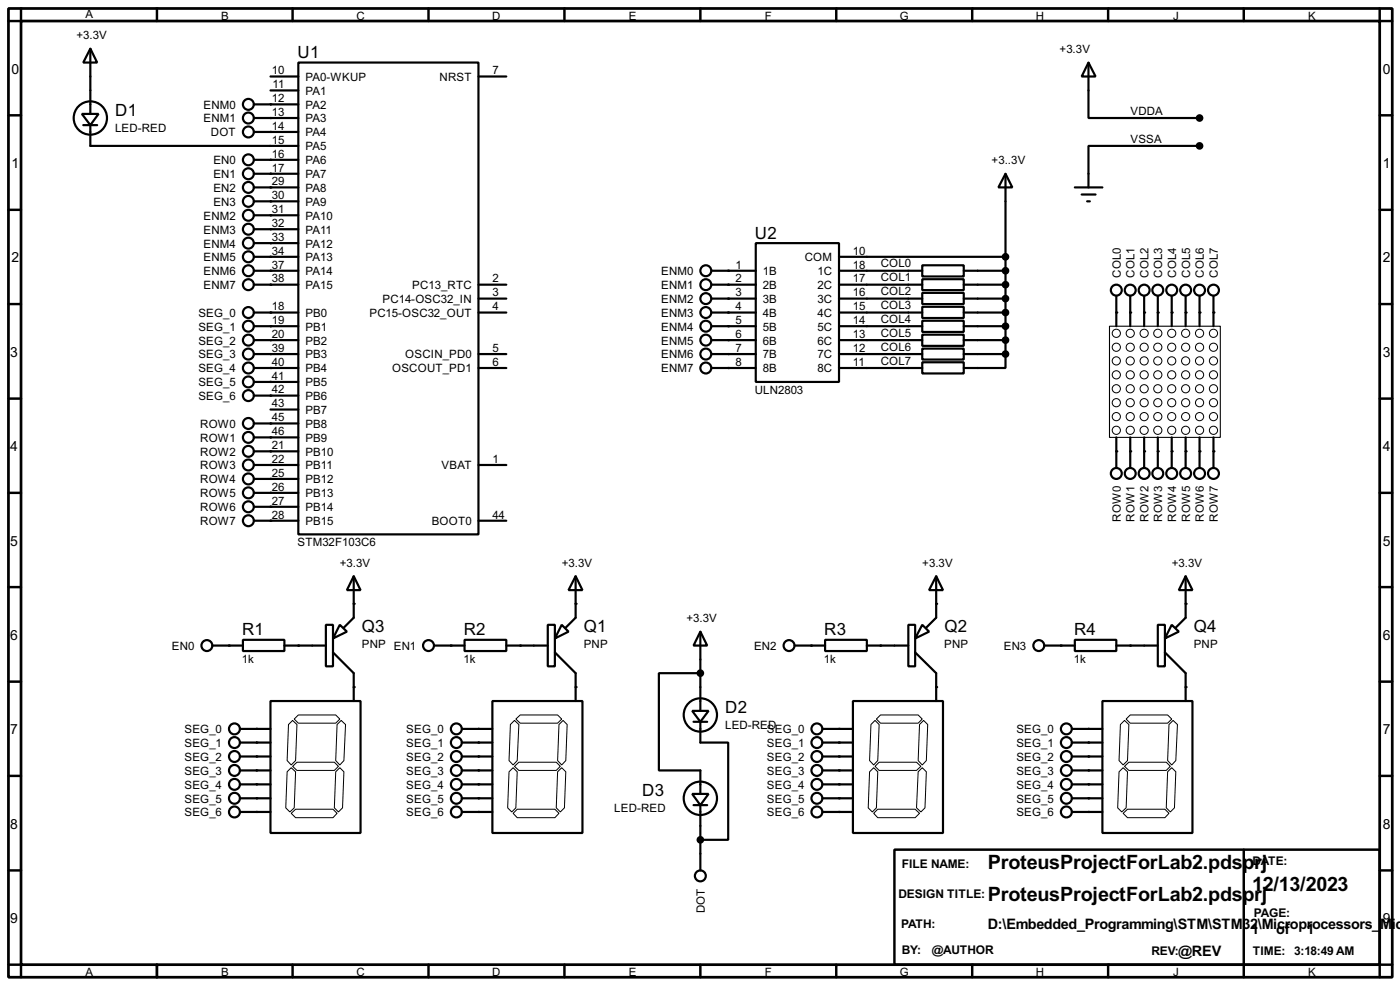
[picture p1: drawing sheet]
<svg xmlns="http://www.w3.org/2000/svg" width="256mm" height="180mm" viewBox="0 0 256 180" stroke-linecap="round" stroke-linejoin="round" font-family="sans-serif">
<path d="M1.6 1.6h253.5v177.3h-253.5zM3.9 3.9h248.9v172.7h-248.9z" fill="none" stroke="#000" stroke-width=".5"/>
<g fill="none" stroke="#000" stroke-width=".45">
<path d="M3.9 1.6v2.3h-2.3M28.8 1.6v2.3M53.6 1.6v2.3M78.5 1.6v2.3M103.4 1.6v2.3M128.3 1.6v2.3M153.2 1.6v2.3M178.1 1.6v2.3M203 1.6v2.3M227.9 1.6v2.3M252.8 1.6v2.3h2.3M1.6 21.1h2.3"/>
<path d="M1.6 38.4h2.3M252.8 21.1h2.3M252.8 38.4h2.3M1.6 55.7h2.3M252.8 55.7h2.3M1.6 73h2.3M252.8 73h2.3M1.6 90.2h2.3M252.8 90.2h2.3M1.6 107.5h2.3M252.8 107.5h2.3M1.6 124.8h2.3"/>
<path d="M252.8 124.8h2.3M1.6 142h2.3M1.6 159.3h2.3M163.9 155.5h88.9v21.1h-88.9zM227.9 155.5v23.4M252.8 142h2.3M252.8 159.3h2.3M1.6 176.6h2.3v2.3M28.8 176.6v2.3M53.6 176.6v2.3M78.5 176.6v2.3M103.4 176.6v2.3"/>
<path d="M128.3 176.6v2.3M153.2 176.6v2.3M178.1 176.6v2.3M203 176.6v2.3M255.1 176.6h-2.3v2.3"/>
</g>
<g fill="#000">
<circle cx="49.6" cy="19.1" r=".2"/>
<circle cx="49.6" cy="34.3" r=".2"/>
<circle cx="49.6" cy="39.4" r=".2"/>
<circle cx="49.6" cy="21.6" r=".2"/>
<circle cx="49.6" cy="24.2" r=".2"/>
<circle cx="49.6" cy="29.3" r=".2"/>
<circle cx="49.6" cy="31.8" r=".2"/>
<circle cx="49.6" cy="36.9" r=".2"/>
<circle cx="49.6" cy="57.2" r=".2"/>
<circle cx="49.6" cy="59.7" r=".2"/>
<circle cx="49.6" cy="49.6" r=".2"/>
<circle cx="49.6" cy="42" r=".2"/>
<circle cx="49.6" cy="44.5" r=".2"/>
<circle cx="49.6" cy="52.1" r=".2"/>
<circle cx="49.6" cy="47" r=".2"/>
<circle cx="133.4" cy="57.2" r=".2"/>
<circle cx="133.4" cy="49.6" r=".2"/>
<circle cx="133.4" cy="54.7" r=".2"/>
<circle cx="133.4" cy="59.7" r=".2"/>
<circle cx="133.4" cy="52.1" r=".2"/>
<circle cx="204.5" cy="57.2" r=".2"/>
<circle cx="207.1" cy="57.2" r=".2"/>
<circle cx="209.6" cy="57.2" r=".2"/>
<circle cx="212.1" cy="57.2" r=".2"/>
<circle cx="214.7" cy="57.2" r=".2"/>
<circle cx="217.2" cy="57.2" r=".2"/>
<circle cx="219.8" cy="57.2" r=".2"/>
<circle cx="222.3" cy="57.2" r=".2"/>
<circle cx="49.6" cy="69.9" r=".2"/>
<circle cx="49.6" cy="77.5" r=".2"/>
<circle cx="49.6" cy="62.3" r=".2"/>
<circle cx="49.6" cy="67.4" r=".2"/>
<circle cx="49.6" cy="72.4" r=".2"/>
<circle cx="49.6" cy="64.8" r=".2"/>
<circle cx="133.4" cy="67.4" r=".2"/>
<circle cx="133.4" cy="64.8" r=".2"/>
<circle cx="133.4" cy="62.3" r=".2"/>
<circle cx="49.6" cy="95.3" r=".2"/>
<circle cx="49.6" cy="85.1" r=".2"/>
<circle cx="49.6" cy="87.7" r=".2"/>
<circle cx="49.6" cy="90.2" r=".2"/>
<circle cx="49.6" cy="80.1" r=".2"/>
<circle cx="49.6" cy="82.6" r=".2"/>
<circle cx="49.6" cy="92.8" r=".2"/>
<circle cx="204.5" cy="82.6" r=".2"/>
<circle cx="207.1" cy="82.6" r=".2"/>
<circle cx="209.6" cy="82.6" r=".2"/>
<circle cx="212.1" cy="82.6" r=".2"/>
<circle cx="214.7" cy="82.6" r=".2"/>
<circle cx="217.2" cy="82.6" r=".2"/>
<circle cx="219.8" cy="82.6" r=".2"/>
<circle cx="222.3" cy="82.6" r=".2"/>
<circle cx="42" cy="118.2" r=".2"/>
<circle cx="54.7" cy="118.2" r=".2"/>
<circle cx="64.8" cy="110.5" r=".2"/>
<circle cx="82.6" cy="118.2" r=".2"/>
<circle cx="95.3" cy="118.2" r=".2"/>
<circle cx="105.5" cy="110.5" r=".2"/>
<circle cx="148.6" cy="118.2" r=".2"/>
<circle cx="161.3" cy="118.2" r=".2"/>
<circle cx="171.5" cy="110.5" r=".2"/>
<circle cx="194.4" cy="118.2" r=".2"/>
<circle cx="207.1" cy="118.2" r=".2"/>
<circle cx="217.2" cy="110.5" r=".2"/>
<circle cx="47" cy="133.4" r=".2"/>
<circle cx="47" cy="135.9" r=".2"/>
<circle cx="47" cy="138.5" r=".2"/>
<circle cx="64.8" cy="125.8" r=".2"/>
<circle cx="87.7" cy="133.4" r=".2"/>
<circle cx="87.7" cy="138.5" r=".2"/>
<circle cx="87.7" cy="135.9" r=".2"/>
<circle cx="105.5" cy="125.8" r=".2"/>
<circle cx="153.7" cy="133.4" r=".2"/>
<circle cx="153.7" cy="138.5" r=".2"/>
<circle cx="153.7" cy="135.9" r=".2"/>
<circle cx="171.5" cy="125.8" r=".2"/>
<circle cx="199.4" cy="133.4" r=".2"/>
<circle cx="199.4" cy="138.5" r=".2"/>
<circle cx="199.4" cy="135.9" r=".2"/>
<circle cx="217.2" cy="125.8" r=".2"/>
<circle cx="47" cy="143.6" r=".2"/>
<circle cx="47" cy="141" r=".2"/>
<circle cx="47" cy="148.6" r=".2"/>
<circle cx="47" cy="146.1" r=".2"/>
<circle cx="87.7" cy="141" r=".2"/>
<circle cx="87.7" cy="143.6" r=".2"/>
<circle cx="87.7" cy="146.1" r=".2"/>
<circle cx="87.7" cy="148.6" r=".2"/>
<circle cx="153.7" cy="141" r=".2"/>
<circle cx="153.7" cy="143.6" r=".2"/>
<circle cx="153.7" cy="146.1" r=".2"/>
<circle cx="153.7" cy="148.6" r=".2"/>
<circle cx="199.4" cy="141" r=".2"/>
<circle cx="199.4" cy="143.6" r=".2"/>
<circle cx="199.4" cy="146.1" r=".2"/>
<circle cx="199.4" cy="148.6" r=".2"/>
</g>
<g fill="none" stroke="#000" stroke-width=".4">
<path d="M16.6 8.9l1.2 2.6h-2.5zM16.6 8.9v12M46.5 19.1h8.2M49.6 14h5.1M49.6 16.6h5.1M54.7 11.5h33v86.3h-33zM87.7 14h5.1M199.4 11.5l1.3 2.5h-2.5zM199.4 11.5v10.1h20.4M15 20.9h3.1l-1.5 2zM15.3 22.9h2.5M16.6 22.9v3.8h38.1"/>
<path d="M46.5 34.3h8.2M46.5 36.9h8.2M46.5 29.3h8.2M46.5 31.8h8.2M46.5 24.2h8.2M46.5 21.6h8.2M46.5 39.4h8.2M184.2 31.8l1.3 2.5h-2.6zM184.2 31.8v33M196.9 34.3h5.1M198.2 35.6h2.5M199.2 36.9h.5"/>
<path d="M219.8 26.7h-20.4v7.6M46.5 49.6h8.2M46.5 52.1h8.2M46.5 57.2h8.2M46.5 59.7h8.2M46.5 47h8.2M46.5 42h8.2M46.5 44.5h8.2M87.7 52.1h5.1M87.7 54.7h5.1M87.7 57.2h5.1M130.4 49.6h8.1"/>
<path d="M130.4 52.1h8.1M130.4 54.7h8.1M130.4 57.2h8.1M130.4 59.7h8.1M138.5 44.5h15.2v25.4h-15.2zM153.7 49.6h15.3M153.7 52.1h15.3M153.7 54.7h15.3M153.7 57.2h15.3M153.7 59.7h15.3M153.7 47h30.5M169 48.6h7.6v2h-7.6z"/>
<path d="M169 51.1h7.6v2h-7.6zM169 53.6h7.6v2.1h-7.6zM169 56.2h7.6v2h-7.6zM169 58.7h7.6v2.1h-7.6zM176.6 49.6h7.6M176.6 52.1h7.6M176.6 54.7h7.6M176.6 57.2h7.6M176.6 59.7h7.6M204.5 54.2v5.5M207.1 54.2v5.5M209.6 54.2v5.5"/>
<path d="M212.1 54.2v5.5M214.7 54.2v5.5M217.2 54.2v5.5M219.8 54.2v5.5M222.3 54.2v5.5M46.5 62.3h8.2M46.5 64.8h8.2M46.5 67.4h8.2M46.5 69.9h8.2M46.5 72.4h8.2M46.5 77.5h8.2M49.6 75h5.1"/>
<path d="M87.7 64.8h5.1M87.7 67.4h5.1M130.4 62.3h8.1M130.4 64.8h8.1M130.4 67.4h8.1M153.7 62.3h15.3M153.7 64.8h15.3M153.7 67.4h15.3M169 61.3h7.6v2h-7.6zM169 63.8h7.6v2h-7.6zM169 66.3h7.6v2.1h-7.6zM176.6 62.3h7.6"/>
<path d="M176.6 64.8h7.6M184.2 64.8v2.6h-7.6M46.5 92.8h8.2M46.5 95.3h8.2M46.5 80.1h8.2M46.5 82.6h8.2M46.5 85.1h8.2M46.5 87.7h8.2M46.5 90.2h8.2M87.7 95.3h5.1M87.7 85.1h5.1M204.5 80.1v5.6"/>
<path d="M207.1 80.1v5.6M209.6 80.1v5.6M212.1 80.1v5.6M214.7 80.1v5.6M217.2 80.1v5.6M219.8 80.1v5.6M222.3 80.1v5.6M38.9 118.2h5.6M44.5 117.1h7.6v2.1h-7.6zM52.1 118.2h7.6M59.7 114.4h1.3v7.6h-1.3zM61 119.4l3.8 3.8v5.1"/>
<path d="M62.3 114.4l1.3 1.2-2.6 1.3zM64.8 105.5l1.3 2.5h-2.5zM64.8 105.5v7.6l-1.8 1.8M79.6 118.2h5.5M85.1 117.1h7.7v2.1h-7.7zM92.8 118.2h7.6M100.4 114.4h1.3v7.6h-1.3zM101.7 119.4l3.8 3.8v5.1M102.9 114.4l1.3 1.2-2.5 1.3zM105.5 105.5l1.2 2.5h-2.5zM105.5 105.5v7.6l-1.8 1.8M128.3 115.6l1.3 2.6h-2.5z"/>
<path d="M128.3 115.6v14.5M145.6 118.2h5.6M151.2 117.1h7.6v2.1h-7.6zM158.8 118.2h7.6M166.4 114.4h1.3v7.6h-1.3zM167.7 119.4l3.8 3.8v5.1M169 114.4l1.2 1.2-2.5 1.3zM171.5 105.5l1.3 2.5h-2.6zM171.5 105.5v7.6l-1.8 1.8M191.3 118.2h5.6M196.9 117.1h7.6v2.1h-7.6zM204.5 118.2h7.6"/>
<path d="M212.1 114.4h1.3v7.6h-1.3zM213.4 119.4l3.8 3.8v5.1M214.7 114.4l1.3 1.2-2.6 1.3zM217.2 105.5l1.3 2.5h-2.5zM217.2 105.5v7.6l-1.8 1.8M44 133.4h5.6M44 135.9h5.6M44 138.5h5.6M49.6 128.3h16.5v24.2h-16.5zM84.6 133.4h5.6M84.6 135.9h5.6M84.6 138.5h5.6"/>
<path d="M90.2 128.3h16.5v24.2h-16.5zM126.8 130.1h3l-1.5 2zM127.1 132.1h2.5M128.3 123.2h-7.6v17.8h7.6v4.3M128.3 132.1v3.8h5.1v17.8h-5.1M150.7 133.4h5.6M150.7 135.9h5.6M150.7 138.5h5.6M156.3 128.3h16.5v24.2h-16.5zM196.4 133.4h5.6M196.4 135.9h5.6M196.4 138.5h5.6"/>
<path d="M202 128.3h16.5v24.2h-16.5zM44 141h5.6M44 143.6h5.6M44 146.1h5.6M44 148.6h5.6M84.6 141h5.6M84.6 143.6h5.6M84.6 146.1h5.6M84.6 148.6h5.6M126.8 145.3h3l-1.5 2.1zM127.1 147.4h2.5M128.3 147.4v11.9"/>
<path d="M150.7 141h5.6M150.7 143.6h5.6M150.7 146.1h5.6M150.7 148.6h5.6M196.4 141h5.6M196.4 143.6h5.6M196.4 146.1h5.6M196.4 148.6h5.6"/>
<circle cx="45.5" cy="19.1" r="1"/>
<circle cx="16.5" cy="21.6" r="3.1"/>
<circle cx="45.5" cy="29.3" r="1"/>
<circle cx="45.5" cy="36.9" r="1"/>
<circle cx="45.5" cy="31.8" r="1"/>
<circle cx="45.5" cy="34.3" r="1"/>
<circle cx="45.5" cy="39.4" r="1"/>
<circle cx="45.5" cy="21.6" r="1"/>
<circle cx="45.5" cy="24.2" r="1"/>
<circle cx="45.5" cy="42" r="1"/>
<circle cx="45.5" cy="47" r="1"/>
<circle cx="45.5" cy="44.5" r="1"/>
<circle cx="45.5" cy="49.6" r="1"/>
<circle cx="45.5" cy="57.2" r="1"/>
<circle cx="45.5" cy="52.1" r="1"/>
<circle cx="45.5" cy="59.7" r="1"/>
<circle cx="129.3" cy="49.6" r="1"/>
<circle cx="129.3" cy="54.7" r="1"/>
<circle cx="129.3" cy="52.1" r="1"/>
<circle cx="129.3" cy="57.2" r="1"/>
<circle cx="129.3" cy="59.7" r="1"/>
<circle cx="204.5" cy="53.1" r="1"/>
<circle cx="207" cy="53.1" r="1"/>
<circle cx="209.6" cy="53.1" r="1"/>
<circle cx="212.1" cy="53.1" r="1"/>
<circle cx="214.6" cy="53.1" r="1"/>
<circle cx="217.2" cy="53.1" r="1"/>
<circle cx="219.7" cy="53.1" r="1"/>
<circle cx="222.3" cy="53.1" r="1"/>
<circle cx="45.5" cy="69.9" r="1"/>
<circle cx="45.5" cy="67.4" r="1"/>
<circle cx="45.5" cy="62.3" r="1"/>
<circle cx="45.5" cy="64.8" r="1"/>
<circle cx="45.5" cy="77.5" r="1"/>
<circle cx="45.5" cy="72.4" r="1"/>
<circle cx="129.3" cy="62.3" r="1"/>
<circle cx="129.3" cy="64.8" r="1"/>
<circle cx="129.3" cy="67.4" r="1"/>
<circle cx="45.5" cy="90.2" r="1"/>
<circle cx="45.5" cy="95.3" r="1"/>
<circle cx="45.5" cy="82.6" r="1"/>
<circle cx="45.5" cy="80.1" r="1"/>
<circle cx="45.5" cy="85.1" r="1"/>
<circle cx="45.5" cy="92.8" r="1"/>
<circle cx="45.5" cy="87.7" r="1"/>
<circle cx="204.5" cy="86.7" r="1"/>
<circle cx="207" cy="86.7" r="1"/>
<circle cx="209.6" cy="86.7" r="1"/>
<circle cx="212.1" cy="86.7" r="1"/>
<circle cx="214.6" cy="86.7" r="1"/>
<circle cx="217.2" cy="86.7" r="1"/>
<circle cx="219.7" cy="86.7" r="1"/>
<circle cx="222.3" cy="86.7" r="1"/>
<circle cx="37.9" cy="118.2" r="1"/>
<circle cx="78.5" cy="118.2" r="1"/>
<circle cx="144.5" cy="118.2" r="1"/>
<circle cx="190.3" cy="118.2" r="1"/>
<circle cx="42.9" cy="133.4" r="1"/>
<circle cx="42.9" cy="135.9" r="1"/>
<circle cx="42.9" cy="138.5" r="1"/>
<circle cx="83.6" cy="133.4" r="1"/>
<circle cx="83.6" cy="135.9" r="1"/>
<circle cx="83.6" cy="138.5" r="1"/>
<circle cx="128.3" cy="130.9" r="3.1"/>
<circle cx="149.6" cy="135.9" r="1"/>
<circle cx="149.6" cy="138.5" r="1"/>
<circle cx="149.6" cy="133.4" r="1"/>
<circle cx="195.3" cy="138.5" r="1"/>
<circle cx="195.3" cy="133.4" r="1"/>
<circle cx="195.3" cy="135.9" r="1"/>
<circle cx="42.9" cy="141" r="1"/>
<circle cx="42.9" cy="143.6" r="1"/>
<circle cx="42.9" cy="146.1" r="1"/>
<circle cx="42.9" cy="148.6" r="1"/>
<circle cx="83.6" cy="141" r="1"/>
<circle cx="83.6" cy="143.6" r="1"/>
<circle cx="83.6" cy="146.1" r="1"/>
<circle cx="83.6" cy="148.6" r="1"/>
<circle cx="128.3" cy="146.1" r="3.1"/>
<circle cx="149.6" cy="143.6" r="1"/>
<circle cx="149.6" cy="146.1" r="1"/>
<circle cx="149.6" cy="148.6" r="1"/>
<circle cx="149.6" cy="141" r="1"/>
<circle cx="195.3" cy="143.6" r="1"/>
<circle cx="195.3" cy="141" r="1"/>
<circle cx="195.3" cy="146.1" r="1"/>
<circle cx="195.3" cy="148.6" r="1"/>
<circle cx="128.3" cy="160.3" r="1"/>
</g>
<g fill="#000" stroke="#000" stroke-width=".4">
<circle cx="219.7" cy="21.6" r=".5"/>
<circle cx="219.7" cy="26.7" r=".5"/>
<circle cx="184.2" cy="59.7" r=".5"/>
<circle cx="184.2" cy="49.6" r=".5"/>
<circle cx="184.2" cy="54.7" r=".5"/>
<circle cx="184.2" cy="57.2" r=".5"/>
<circle cx="184.2" cy="52.1" r=".5"/>
<circle cx="184.2" cy="47" r=".5"/>
<circle cx="184.2" cy="64.8" r=".5"/>
<circle cx="184.2" cy="62.3" r=".5"/>
<circle cx="128.3" cy="123.2" r=".5"/>
<circle cx="128.3" cy="153.7" r=".5"/>
</g>
<g fill="none" stroke="#000" stroke-width=".18">
<path d="M52.9 132.6l.7-.7 .8 .7-.2 6.6-.8 .8-.8-.8zM53.9 131.6l.8-.7h6.8l.8 .7-.8 .8h-6.8zM62.5 131.9l.8 .7-.3 6.6-.7 .8-.8-.8 .3-6.6zM93.5 132.6l.8-.7 .8 .7-.3 6.6-.8 .8-.7-.8zM94.5 131.6l.8-.7h6.9l.7 .7-.7 .8h-6.9zM103.2 131.9l.7 .7-.2 6.6-.8 .8-.7-.8 .2-6.6zM159.6 132.6l.7-.7 .8 .7-.3 6.6-.7 .8-.8-.8zM160.6 131.6l.7-.7h6.9l.8 .7-.8 .8h-6.9zM168.5 132.6l.7-.7 .8 .7-.3 6.6-.7 .8-.8-.8zM205.3 132.6l.7-.7 .8 .7-.2 6.6-.8 .8-.8-.8zM206.3 131.6l.8-.7h6.8l.8 .7-.8 .8h-6.8zM214.2 132.6l.7-.7 .8 .7-.3 6.6-.7 .8-.8-.8z"/>
<path d="M53.4 148.9l.8-.8h6.8l.8 .8-.8 .8h-6.8zM53.4 140.5l.8 .8-.3 6.6-.8 .7-.7-.7 .2-6.6zM53.6 140.3l.8-.8h6.9l.7 .8-.7 .7h-6.9zM61.5 141.3l.8-.8 .7 .8-.2 6.6-.8 .7-.7-.7zM94 148.9l.8-.8h6.9l.7 .8-.7 .8h-6.9zM94 140.5l.8 .8-.3 6.6-.7 .7-.8-.7 .3-6.6zM94.3 140.3l.8-.8h6.8l.8 .8-.8 .7h-6.8zM102.2 141.3l.7-.8 .8 .8-.3 6.6-.7 .7-.8-.7zM159.3 141.3l.8-.8 .7 .8-.2 6.6-.8 .7-.7-.7zM160.1 148.9l.7-.8h6.9l.8 .8-.8 .8h-6.9zM160.3 140.3l.8-.8h6.8l.8 .8-.8 .7h-6.8zM168.2 141.3l.8-.8 .7 .8-.2 6.6-.8 .7-.8-.7z"/>
<path d="M205 141.3l.8-.8 .8 .8-.3 6.6-.8 .7-.7-.7zM205.8 148.9l.8-.8h6.8l.8 .8-.8 .8h-6.8zM206 140.3l.8-.8h6.9l.7 .8-.7 .7h-6.9zM213.9 141.3l.8-.8 .7 .8-.2 6.6-.8 .7-.7-.7z"/>
<circle cx="204.5" cy="73.7" r=".75"/>
<circle cx="204.5" cy="61" r=".75"/>
<circle cx="204.5" cy="66.1" r=".75"/>
<circle cx="204.5" cy="71.2" r=".75"/>
<circle cx="204.5" cy="63.6" r=".75"/>
<circle cx="204.5" cy="68.6" r=".75"/>
<circle cx="204.5" cy="78.8" r=".75"/>
<circle cx="204.5" cy="76.3" r=".75"/>
<circle cx="207" cy="63.6" r=".75"/>
<circle cx="207" cy="61" r=".75"/>
<circle cx="207" cy="68.6" r=".75"/>
<circle cx="207" cy="73.7" r=".75"/>
<circle cx="207" cy="76.3" r=".75"/>
<circle cx="207" cy="78.8" r=".75"/>
<circle cx="207" cy="71.2" r=".75"/>
<circle cx="207" cy="66.1" r=".75"/>
<circle cx="209.6" cy="66.1" r=".75"/>
<circle cx="209.6" cy="61" r=".75"/>
<circle cx="209.6" cy="73.7" r=".75"/>
<circle cx="209.6" cy="63.6" r=".75"/>
<circle cx="209.6" cy="76.3" r=".75"/>
<circle cx="209.6" cy="68.6" r=".75"/>
<circle cx="209.6" cy="71.2" r=".75"/>
<circle cx="209.6" cy="78.8" r=".75"/>
<circle cx="212.1" cy="68.6" r=".75"/>
<circle cx="212.1" cy="61" r=".75"/>
<circle cx="212.1" cy="63.6" r=".75"/>
<circle cx="212.1" cy="73.7" r=".75"/>
<circle cx="212.1" cy="66.1" r=".75"/>
<circle cx="212.1" cy="71.2" r=".75"/>
<circle cx="212.1" cy="76.3" r=".75"/>
<circle cx="212.1" cy="78.8" r=".75"/>
<circle cx="214.6" cy="61" r=".75"/>
<circle cx="214.6" cy="63.6" r=".75"/>
<circle cx="214.6" cy="71.2" r=".75"/>
<circle cx="214.6" cy="73.7" r=".75"/>
<circle cx="214.6" cy="76.3" r=".75"/>
<circle cx="214.6" cy="78.8" r=".75"/>
<circle cx="214.6" cy="68.6" r=".75"/>
<circle cx="214.6" cy="66.1" r=".75"/>
<circle cx="217.2" cy="71.2" r=".75"/>
<circle cx="217.2" cy="73.7" r=".75"/>
<circle cx="217.2" cy="78.8" r=".75"/>
<circle cx="217.2" cy="68.6" r=".75"/>
<circle cx="217.2" cy="76.3" r=".75"/>
<circle cx="217.2" cy="61" r=".75"/>
<circle cx="217.2" cy="66.1" r=".75"/>
<circle cx="217.2" cy="63.6" r=".75"/>
<circle cx="219.7" cy="66.1" r=".75"/>
<circle cx="219.7" cy="68.6" r=".75"/>
<circle cx="219.7" cy="71.2" r=".75"/>
<circle cx="219.7" cy="73.7" r=".75"/>
<circle cx="219.7" cy="76.3" r=".75"/>
<circle cx="219.7" cy="61" r=".75"/>
<circle cx="219.7" cy="63.6" r=".75"/>
<circle cx="219.7" cy="78.8" r=".75"/>
<circle cx="222.3" cy="71.2" r=".75"/>
<circle cx="222.3" cy="66.1" r=".75"/>
<circle cx="222.3" cy="68.6" r=".75"/>
<circle cx="222.3" cy="73.7" r=".75"/>
<circle cx="222.3" cy="78.8" r=".75"/>
<circle cx="222.3" cy="61" r=".75"/>
<circle cx="222.3" cy="63.6" r=".75"/>
<circle cx="222.3" cy="76.3" r=".75"/>
</g>
<path d="M203.3 59.7h20.3v20.4h-20.3z" fill="none" stroke="#000" stroke-width=".2"/>
<g font-size="4.1">
<text x="181" y="159.1">ProteusProjectForLab2.pdsprj</text>
<text x="181" y="164.9">ProteusProjectForLab2.pdsprj</text>
<text x="229.4" y="163.1">12/13/2023</text>
</g>
<g font-size="3.5">
<text x="54.5" y="10.6">U1</text>
<text x="21.1" y="21.3">D1</text>
<text x="138.3" y="43.7">U2</text>
<text x="44.4" y="116.3">R1</text>
<text x="66.3" y="115.8">Q3</text>
<text x="85" y="116.3">R2</text>
<text x="107" y="115.8">Q1</text>
<text x="151" y="116.3">R3</text>
<text x="173" y="115.8">Q2</text>
<text x="196.8" y="116.3">R4</text>
<text x="218.7" y="115.8">Q4</text>
<text x="132.9" y="130.5">D2</text>
<text x="117.7" y="145.8">D3</text>
</g>
<g font-size="3">
<text x="180.9" y="170">D:\Embedded_Programming\STM\STM32\Microprocessors_</text>
<text x="229.2" y="171">1</text>
<text x="233.8" y="171">of</text>
<text x="239.4" y="171">1</text>
<text x="252.8" y="170">Mi</text>
<text x="255.7" y="170">c</text>
<text x="215.9" y="175">@REV</text>
</g>
<g font-size="2.9">
<text x="2.1" y="13.5">0</text>
<text x="253.4" y="13.5">0</text>
<text x="2.1" y="30.7">1</text>
<text x="253.4" y="30.7">1</text>
<text x="2.1" y="48">2</text>
<text x="253.4" y="48">2</text>
<text x="1.9" y="65.3">3</text>
<text x="253.4" y="65.3">3</text>
<text x="1.9" y="82.5">4</text>
<text x="253.4" y="82.5">4</text>
<text x="1.9" y="99.9">5</text>
<text x="253.4" y="99.9">5</text>
<text x="1.9" y="117.1">6</text>
<text x="253.4" y="117.1">6</text>
<text x="1.9" y="134.4">7</text>
<text x="253.4" y="134.4">7</text>
<text x="1.9" y="151.7">8</text>
<text x="253.4" y="151.7">8</text>
<text x="1.9" y="168.9">9</text>
<text x="253.4" y="168.9">9</text>
</g>
<g font-size="2.5">
<text x="165.2" y="158.9">FILE NAME:</text>
<text x="229.4" y="158.4">DATE:</text>
<text x="164.6" y="164.4">DESIGN TITLE:</text>
<text x="229.7" y="167.8">PAGE:</text>
<text x="165.1" y="169.8">PATH:</text>
<text x="165.2" y="174.6">BY:</text>
<text x="170.7" y="174.6">@AUTHOR</text>
<text x="210.9" y="174.8">REV:</text>
<text x="229.5" y="174.8">TIME: 3:18:49 AM</text>
</g>
<g font-size="2.4">
<text x="15.6" y="3.4">A</text>
<text x="40.5" y="3.6">B</text>
<text x="65.3" y="3.6">C</text>
<text x="90.2" y="3.6">D</text>
<text x="115.2" y="3.6">E</text>
<text x="140.1" y="3.6">F</text>
<text x="164.8" y="3.6">G</text>
<text x="189.8" y="3.6">H</text>
<text x="214.9" y="3.6">J</text>
<text x="239.6" y="3.6">K</text>
<text x="14" y="7.2">+3.3V</text>
<text x="194.1" y="9.7">+3.3V</text>
<text x="49.8" y="13.6">10</text>
<text x="50" y="16.2">11</text>
<text x="55.9" y="14.8">PA0-WKUP</text>
<text x="55.9" y="17.3">PA1</text>
<text x="80.5" y="14.8">NRST</text>
<text x="90.2" y="13.6">7</text>
<text x="37.3" y="19.9">ENM0</text>
<text x="37.3" y="22.4">ENM1</text>
<text x="49.8" y="18.7">12</text>
<text x="49.8" y="21.2">13</text>
<text x="49.8" y="23.8">14</text>
<text x="55.9" y="19.9">PA2</text>
<text x="55.9" y="22.4">PA3</text>
<text x="207.1" y="21">VDDA</text>
<text x="21.1" y="24.2">LED-RED</text>
<text x="38.6" y="25">DOT</text>
<text x="49.8" y="26.3">15</text>
<text x="49.8" y="28.9">16</text>
<text x="55.9" y="25">PA4</text>
<text x="55.9" y="27.5">PA5</text>
<text x="207.1" y="26.1">VSSA</text>
<text x="39.1" y="30">EN0</text>
<text x="39.1" y="32.6">EN1</text>
<text x="39.1" y="35.1">EN2</text>
<text x="49.8" y="31.4">17</text>
<text x="49.8" y="33.9">29</text>
<text x="55.9" y="30">PA6</text>
<text x="55.9" y="32.6">PA7</text>
<text x="55.9" y="35.1">PA8</text>
<text x="181.7" y="30">+3..3V</text>
<text x="37.3" y="40.2">ENM2</text>
<text x="39.1" y="37.7">EN3</text>
<text x="49.8" y="36.5">30</text>
<text x="49.8" y="39">31</text>
<text x="49.8" y="41.6">32</text>
<text x="55.9" y="37.7">PA9</text>
<text x="55.9" y="40.2">PA10</text>
<text x="37.3" y="42.7">ENM3</text>
<text x="37.3" y="45.3">ENM4</text>
<text x="37.3" y="47.8">ENM5</text>
<text x="49.8" y="44.1">33</text>
<text x="49.8" y="46.6">34</text>
<text x="55.9" y="42.7">PA11</text>
<text x="55.9" y="45.3">PA12</text>
<text x="55.9" y="47.8">PA13</text>
<text x="147.4" y="47.8">COM</text>
<text x="156.3" y="46.6">10</text>
<text x="37.3" y="50.4">ENM6</text>
<text x="37.3" y="52.9">ENM7</text>
<text x="49.8" y="49.2">37</text>
<text x="49.8" y="51.7">38</text>
<text x="55.9" y="50.4">PA14</text>
<text x="55.9" y="52.9">PA15</text>
<text x="75.5" y="52.9">PC13_RTC</text>
<text x="90.2" y="51.7">2</text>
<text x="121.1" y="50.4">ENM0</text>
<text x="121.1" y="52.9">ENM1</text>
<text x="134.8" y="49.2">1</text>
<text x="134.8" y="51.7">2</text>
<text x="139.8" y="50.4">1B</text>
<text x="139.8" y="52.9">2B</text>
<text x="149.8" y="50.4">1C</text>
<text x="149.8" y="52.9">2C</text>
<text x="156.3" y="49.2">18</text>
<text x="156.3" y="51.7">17</text>
<text x="161.3" y="49">COL0</text>
<text x="161.3" y="51.5">COL1</text>
<text x="205.3" y="50.8" transform="rotate(-90 205.3 50.8)">COL0</text>
<text x="207.9" y="50.8" transform="rotate(-90 207.9 50.8)">COL1</text>
<text x="210.4" y="50.8" transform="rotate(-90 210.4 50.8)">COL2</text>
<text x="212.9" y="50.8" transform="rotate(-90 212.9 50.8)">COL3</text>
<text x="215.5" y="50.8" transform="rotate(-90 215.5 50.8)">COL4</text>
<text x="218" y="50.8" transform="rotate(-90 218 50.8)">COL5</text>
<text x="220.6" y="50.8" transform="rotate(-90 220.6 50.8)">COL6</text>
<text x="223.1" y="50.8" transform="rotate(-90 223.1 50.8)">COL7</text>
<text x="36.3" y="58">SEG_0</text>
<text x="49.8" y="56.8">18</text>
<text x="49.8" y="59.3">19</text>
<text x="55.9" y="58">PB0</text>
<text x="67.7" y="58">PC15-OSC32_OUT</text>
<text x="70.1" y="55.4">PC14-OSC32_IN</text>
<text x="90.2" y="54.3">3</text>
<text x="90.2" y="56.8">4</text>
<text x="121.1" y="55.4">ENM2</text>
<text x="121.1" y="58">ENM3</text>
<text x="134.8" y="54.3">3</text>
<text x="134.8" y="56.8">4</text>
<text x="134.8" y="59.3">5</text>
<text x="139.8" y="55.4">3B</text>
<text x="139.8" y="58">4B</text>
<text x="149.8" y="55.4">3C</text>
<text x="149.8" y="58">4C</text>
<text x="156.3" y="54.3">16</text>
<text x="156.3" y="56.8">15</text>
<text x="156.3" y="59.3">14</text>
<text x="161.3" y="54">COL2</text>
<text x="161.3" y="56.6">COL3</text>
<text x="161.3" y="59.1">COL4</text>
<text x="36.3" y="60.5">SEG_1</text>
<text x="36.3" y="63.1">SEG_2</text>
<text x="36.3" y="65.6">SEG_3</text>
<text x="49.8" y="61.9">20</text>
<text x="49.8" y="64.4">39</text>
<text x="55.9" y="60.5">PB1</text>
<text x="55.9" y="63.1">PB2</text>
<text x="55.9" y="65.6">PB3</text>
<text x="74.2" y="65.6">OSCIN_PD0</text>
<text x="90.2" y="64.4">5</text>
<text x="121.1" y="60.5">ENM4</text>
<text x="121.1" y="63.1">ENM5</text>
<text x="121.1" y="65.6">ENM6</text>
<text x="134.8" y="61.9">6</text>
<text x="134.8" y="64.4">7</text>
<text x="139.8" y="60.5">5B</text>
<text x="139.8" y="63.1">6B</text>
<text x="139.8" y="65.6">7B</text>
<text x="149.8" y="60.5">5C</text>
<text x="149.8" y="63.1">6C</text>
<text x="149.8" y="65.6">7C</text>
<text x="156.3" y="61.9">13</text>
<text x="156.3" y="64.4">12</text>
<text x="161.3" y="61.7">COL5</text>
<text x="161.3" y="64.2">COL6</text>
<text x="36.3" y="68.1">SEG_4</text>
<text x="36.3" y="70.7">SEG_5</text>
<text x="49.8" y="67">40</text>
<text x="49.8" y="69.5">41</text>
<text x="49.8" y="72">42</text>
<text x="55.9" y="68.1">PB4</text>
<text x="55.9" y="70.7">PB5</text>
<text x="71.8" y="68.1">OSCOUT_PD1</text>
<text x="90.2" y="67">6</text>
<text x="121.1" y="68.1">ENM7</text>
<text x="134.8" y="67">8</text>
<text x="139.8" y="68.1">8B</text>
<text x="149.8" y="68.1">8C</text>
<text x="156.3" y="67">11</text>
<text x="161.3" y="66.7">COL7</text>
<text x="36.3" y="73.2">SEG_6</text>
<text x="49.8" y="77.1">45</text>
<text x="49.8" y="74.6">43</text>
<text x="55.9" y="73.2">PB6</text>
<text x="55.9" y="75.8">PB7</text>
<text x="138.3" y="72.1">ULN2803</text>
<text x="36.7" y="78.3">ROW0</text>
<text x="36.7" y="80.8">ROW1</text>
<text x="36.7" y="83.4">ROW2</text>
<text x="49.8" y="79.7">46</text>
<text x="49.8" y="82.2">21</text>
<text x="55.9" y="78.3">PB8</text>
<text x="55.9" y="80.8">PB9</text>
<text x="55.9" y="83.4">PB10</text>
<text x="36.7" y="85.9">ROW3</text>
<text x="36.7" y="88.5">ROW4</text>
<text x="49.8" y="84.7">22</text>
<text x="49.8" y="87.3">25</text>
<text x="49.8" y="89.8">26</text>
<text x="55.9" y="85.9">PB11</text>
<text x="55.9" y="88.5">PB12</text>
<text x="80.9" y="85.9">VBAT</text>
<text x="90.2" y="84.7">1</text>
<text x="36.7" y="93.6">ROW6</text>
<text x="36.7" y="91">ROW5</text>
<text x="49.8" y="92.4">27</text>
<text x="49.8" y="94.9">28</text>
<text x="55.9" y="91">PB13</text>
<text x="55.9" y="93.6">PB14</text>
<text x="90.2" y="94.9">44</text>
<text x="205.3" y="95.5" transform="rotate(-90 205.3 95.5)">ROW0</text>
<text x="207.9" y="95.5" transform="rotate(-90 207.9 95.5)">ROW1</text>
<text x="210.4" y="95.5" transform="rotate(-90 210.4 95.5)">ROW2</text>
<text x="212.9" y="95.5" transform="rotate(-90 212.9 95.5)">ROW3</text>
<text x="215.5" y="95.5" transform="rotate(-90 215.5 95.5)">ROW4</text>
<text x="218" y="95.5" transform="rotate(-90 218 95.5)">ROW5</text>
<text x="220.6" y="95.5" transform="rotate(-90 220.6 95.5)">ROW6</text>
<text x="223.1" y="95.5" transform="rotate(-90 223.1 95.5)">ROW7</text>
<text x="36.7" y="96.1">ROW7</text>
<text x="54.5" y="100">STM32F103C6</text>
<text x="55.9" y="96.1">PB15</text>
<text x="79.1" y="96.1">BOOT0</text>
<text x="62.3" y="103.7">+3.3V</text>
<text x="102.9" y="103.7">+3.3V</text>
<text x="169" y="103.7">+3.3V</text>
<text x="214.7" y="103.7">+3.3V</text>
<text x="125.8" y="113.9">+3.3V</text>
<text x="31.5" y="119">EN0</text>
<text x="66.3" y="118.7">PNP EN1</text>
<text x="106.9" y="118.7">PNP</text>
<text x="138.1" y="119">EN2</text>
<text x="173" y="118.7">PNP</text>
<text x="183.9" y="119">EN3</text>
<text x="218.7" y="118.7">PNP</text>
<text x="44.3" y="121.4">1k</text>
<text x="84.9" y="121.4">1k</text>
<text x="151" y="121.4">1k</text>
<text x="196.7" y="121.4">1k</text>
<text x="33.8" y="134.2">SEG_0</text>
<text x="33.8" y="136.7">SEG_1</text>
<text x="74.4" y="134.2">SEG_0</text>
<text x="74.4" y="136.7">SEG_1</text>
<text x="132.8" y="133.4">LED-RED</text>
<text x="140.5" y="134.2">SEG_0</text>
<text x="140.5" y="136.7">SEG_1</text>
<text x="186.2" y="134.2">SEG_0</text>
<text x="186.2" y="136.7">SEG_1</text>
<text x="33.8" y="139.3">SEG_2</text>
<text x="33.8" y="141.8">SEG_3</text>
<text x="74.4" y="139.3">SEG_2</text>
<text x="74.4" y="141.8">SEG_3</text>
<text x="140.5" y="139.3">SEG_2</text>
<text x="140.5" y="141.8">SEG_3</text>
<text x="186.2" y="139.3">SEG_2</text>
<text x="186.2" y="141.8">SEG_3</text>
<text x="33.8" y="144.4">SEG_4</text>
<text x="33.8" y="146.9">SEG_5</text>
<text x="33.8" y="149.4">SEG_6</text>
<text x="74.4" y="144.4">SEG_4</text>
<text x="74.4" y="146.9">SEG_5</text>
<text x="74.4" y="149.4">SEG_6</text>
<text x="112.5" y="148.7">LED-RED</text>
<text x="140.5" y="144.4">SEG_4</text>
<text x="140.5" y="146.9">SEG_5</text>
<text x="140.5" y="149.4">SEG_6</text>
<text x="186.2" y="144.4">SEG_4</text>
<text x="186.2" y="146.9">SEG_5</text>
<text x="186.2" y="149.4">SEG_6</text>
<text x="129.1" y="167.2" transform="rotate(-90 129.1 167.2)">DOT</text>
<text x="15.6" y="178.7">A</text>
<text x="40.5" y="178.7">B</text>
<text x="65.3" y="178.7">C</text>
<text x="90.2" y="178.7">D</text>
<text x="115.2" y="178.7">E</text>
<text x="140.1" y="178.7">F</text>
<text x="164.8" y="178.7">G</text>
<text x="189.8" y="178.7">H</text>
<text x="214.9" y="178.7">J</text>
<text x="239.6" y="178.7">K</text>
</g>
</svg>
